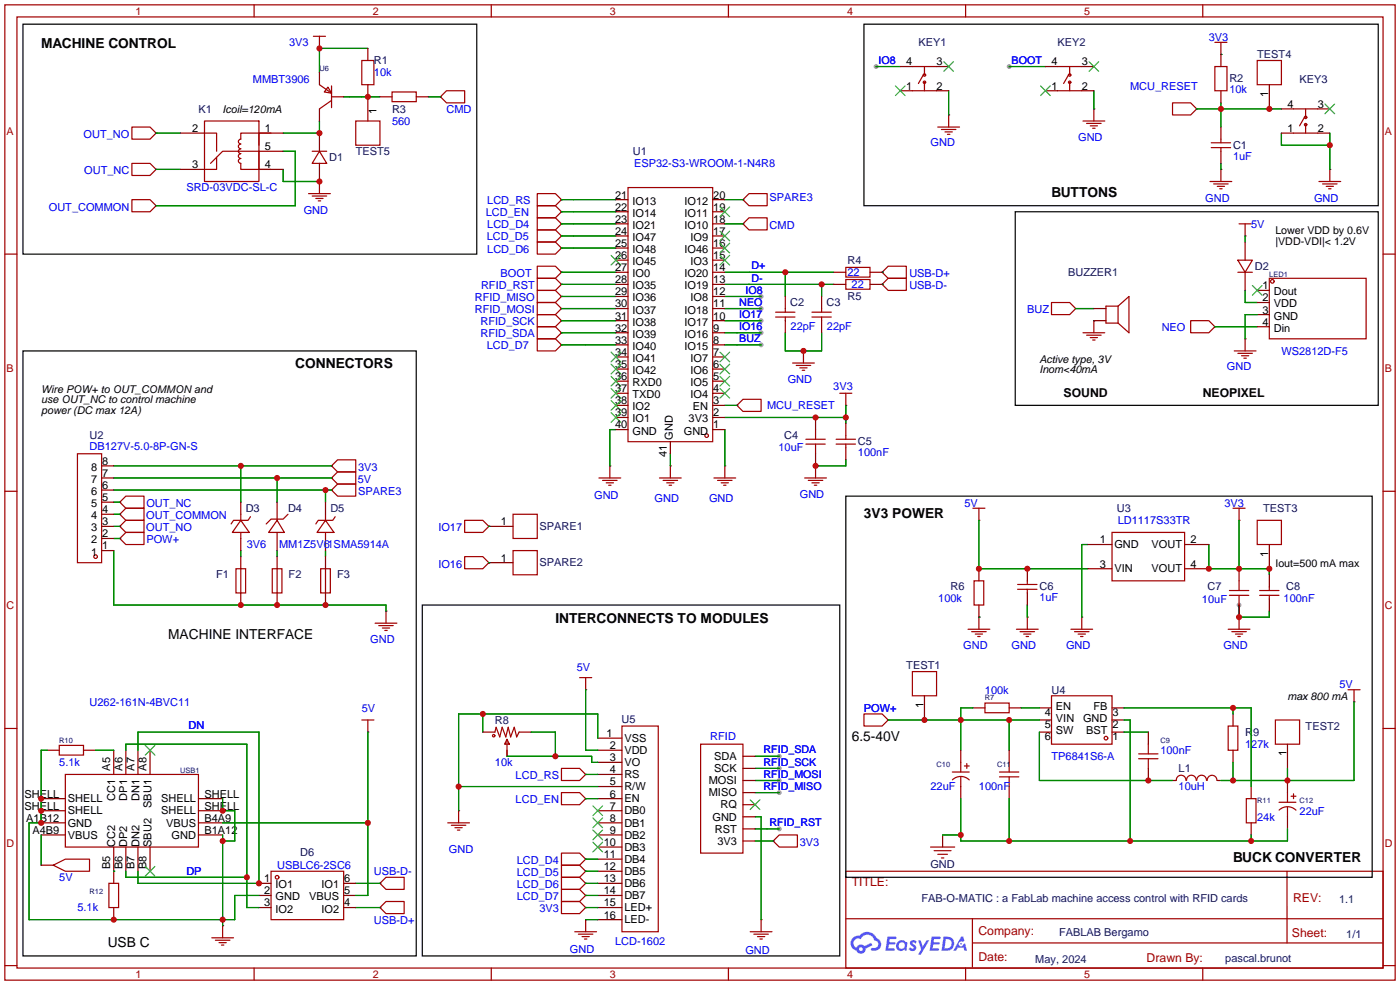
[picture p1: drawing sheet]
<svg xmlns="http://www.w3.org/2000/svg" width="294mm" height="207mm" viewBox="0 0 294 207" stroke-linecap="round" stroke-linejoin="round" font-family="sans-serif">
<g fill="#999">
<circle cx="159.8" cy="62.2" r=".51"/>
<circle cx="211.8" cy="14" r=".51"/>
<circle cx="183.9" cy="14" r=".51"/>
<circle cx="260.1" cy="127" r=".51"/>
<circle cx="159.8" cy="72.4" r=".51"/>
<circle cx="159.8" cy="64.8" r=".51"/>
<circle cx="159.8" cy="67.3" r=".51"/>
<circle cx="159.8" cy="69.9" r=".51"/>
<circle cx="163.6" cy="158.8" r=".51"/>
<circle cx="163.6" cy="161.3" r=".51"/>
<circle cx="163.6" cy="163.8" r=".51"/>
<circle cx="163.6" cy="166.4" r=".51"/>
<circle cx="163.6" cy="174" r=".51"/>
</g>
<g fill="none" stroke="#a10000" stroke-width=".25">
<path d="M1 1h291.9v204.7h-291.9zM3.6 3.6h286.7v199.6h-286.7zM53.3 1v2.6M103.1 1v2.6M152.9 1v2.6M202.7 1v2.6M252.5 1v2.6M1 53.3h2.6M290.3 53.3h2.6M1 103.1h2.6M290.3 103.1h2.6M1 152.9h2.6"/>
<path d="M290.3 152.9h2.6M177.5 182.9h112.8v20.3h-112.8zM177.6 192.8h112.6M204.1 197.9h86.1M204.1 192.8v10.2M270.2 182.9v15M1 202.7h2.6M53.3 203.2v2.5M103.1 203.2v2.5M152.9 203.2v2.5M202.7 203.2v2.5M252.5 203.2v2.5"/>
<path d="M290.3 202.7h2.6"/>
</g>
<g fill="#5487ff">
<path d="M191.2 197.5l.5-.2 .4 .1 .3 .3-.2 .4a.33 .33 0 0 0-.3-.3 .33 .33 0 0 0-.4 .1l.1 .1a.86 .86 0 0 1 .7 .7 .86 .86 0 0 1-.3 .8l-.7 .1-.6-.4 .4-.4 .5 .3 .2-.1v-.2a.88 .88 0 0 1-.6-1.3z"/>
<path d="M192.7 197.4h.6l.4 1.3 .8-1.3h.6l-1.8 3h-.6l.6-1.1z"/>
<path d="M186.3 196.6h1.6l.3 .1-.1 .4h-1.3l-.1 .6h1.1l.2 .3-.3 .3h-1.1l-.1 .8h1.2l.1 .2-.1 .2-1.8 .1z"/>
<path d="M195.6 196.6h1.6l.2 .1v.4h-1.3l-.1 .6h1.1l.2 .3-.3 .3h-1.1l-.1 .8h1.2l.1 .2-.1 .2-1.9 .1z"/>
<path d="M201.7 196.6h.5l.3 .9-.5 .2a.5 .5 0 0 0-.7 .2 .5 .5 0 0 0 .3 .7 .5 .5 0 0 0 .6-.4l.4-.2 .4 1.6h-.6l-.1-.7h-1.2l-.4 .7h-.6z"/>
<path d="M198 196.6l-.4 3h1a1.51 1.51 0 0 0 1.7-1.5 1.51 1.51 0 0 0-1.8-1.5zM198.6 197.1a1.02 1.02 0 0 1 1.1 1.2 1.02 1.02 0 0 1-1.4 .8z"/>
<path d="M188.5 197.6a1.11 1.11 0 0 0-.3 1.6 1.11 1.11 0 0 0 1.6 .2l.5 .2 .2-1.7-.4-.2a1.02 1.02 0 0 0-1.6-.1zM188.6 198.5a.67 .67 0 0 1 1.3 0 .67 .67 0 0 1-1.3 0z"/>
<path d="M179 196.9a1.58 1.58 0 0 0 .8 2.6 1.01 1.01 0 0 0 1.1 .7 1.01 1.01 0 0 0 .8-1.1l1.4-.7-.3-.5-1.3 .7a1.03 1.03 0 0 0-1.7 .3 1 1 0 0 1-.5-1.4 1 1 0 0 1 1.4-.3 1.49 1.49 0 0 1 1.5-1 1.49 1.49 0 0 1 1.4 1.2 .82 .82 0 0 1 .7 1.1 .82 .82 0 0 1-1.2 .5l-.3 .1v.3a1.4 1.4 0 0 0 2-.6 1.4 1.4 0 0 0-.8-1.9 2.19 2.19 0 0 0-3.7-.5l-.8 .1zM180.3 199.2a.4 .4 0 0 1 .8 0 .4 .4 0 0 1-.8 0z"/>
<circle cx="201.8" cy="198.1" r=".19"/>
</g>
<g fill="none" stroke="#a10000" stroke-width=".25">
<path d="M65.8 7.6h2.5M67.1 7.6v2.6M67.1 17.8l2.5 1.8M68.8 18.3l.8 1.3-1.5-.3zM69.6 18v4.6M75.9 12.7h2.6v5.1h-2.6zM82.3 19.3h5.1v2h-5.1zM93.7 19.1h3.8v2.5h-3.8l-1.2-1.3zM191.5 14h5.1M191.5 19.1h5.1M193.8 15.7l-1 1.8M194.1 14v1.7"/>
<path d="M194.1 17.3v1.8M222 14h5.1M222 19.1h5.1M224.3 15.7l-1 1.8M224.5 14v1.7M224.5 17.3v1.8M255 14h2.6v5.1h-2.6zM255 8.9h2.6M256.3 8.9v2.5M263.9 12.7h5.1v5.1h-5.1zM27.7 26.7h3.8l1.3 1.2-1.3 1.3h-3.8zM27.7 34.3h3.8l1.3 1.3-1.3 1.2h-3.8z"/>
<path d="M42.9 27.9h2.6v3.9M42.9 25.4h11.5v12.7h-11.5zM44.2 34.3l2.5-2.5h7.7v3.8h2.5M45.5 33v2.6h-2.6M54.4 27.9h-3.9v1.3a.51 .51 0 0 0-.5 .5 .51 .51 0 0 0 .5 .5 .51 .51 0 0 0-.5 .5 .51 .51 0 0 0 .5 .5 .51 .51 0 0 0-.5 .6 .51 .51 0 0 0 .5 .5 .51 .51 0 0 0-.5 .5 .51 .51 0 0 0 .5 .5 .51 .51 0 0 0-.5 .5 .51 .51 0 0 0 .5 .5v1.3h3.9M56.9 27.9h-2.5v2.6M65.5 31.8h3.1M67.1 31.8l1.5 2.5h-3.1zM67.1 38.1v2.5M69.6 21.1l-2.5 1.8M74.7 25.4h5.1v5.1h-5.1zM131.8 39.4h17.8v53.3h-17.8z"/>
<path d="M196.8 26.7h4.6M197.6 27.2h3.1M198.4 27.7h1.5M198.9 28.2h.5M199.1 24.1v2.6M227.3 25.4h4.6M228.1 25.9h3M228.9 26.4h1.5M229.4 26.9h.5M229.6 22.9v2.5M246.1 21.6h3.8l1.3 1.3-1.3 1.2h-3.8zM254 38.1h4.6"/>
<path d="M254.3 31h4M254.3 30h4M254.8 38.6h3M255.5 39.1h1.5M256 39.6h.5M256.3 29.2v.8M256.3 31v.8M256.3 35.6v2.5M271.5 22.9h5.1M271.5 27.9h5.1M273.8 24.6l-1 1.8M274.1 22.9v1.7"/>
<path d="M274.1 26.2v1.7M276.9 38.1h4.5M277.6 38.6h3.1M278.4 39.1h1.5M278.9 39.6h.5M279.1 35.6v2.5M27.7 41.9h3.8l1.3 1.3-1.3 1.3h-3.8zM64.8 40.6h4.5M65.5 41.1h3.1M66.3 41.7h1.5M66.8 42.2h.5M112.8 55.9h3.8l1.3 1.3-1.3 1.2h-3.8z"/>
<path d="M112.8 58.4h3.8l1.3 1.3-1.3 1.3h-3.8zM112.8 50.8h3.8l1.3 1.3-1.3 1.2h-3.8zM112.8 48.3h3.8l1.3 1.2-1.3 1.3h-3.8zM112.8 45.7h3.8l1.3 1.3-1.3 1.3h-3.8zM112.8 43.2h3.8l1.3 1.3-1.3 1.2h-3.8zM112.8 40.6h3.8l1.3 1.3-1.3 1.3h-3.8zM156 47l1.2-1.3h3.8v2.6h-3.8zM157.2 40.6h3.8v2.6h-3.8l-1.2-1.3zM177.5 56.1h5.1v2.1h-5.1zM177.5 58.7h5.1v2h-5.1zM186.4 55.9h3.8v2.5h-3.8l-1.2-1.2zM186.4 58.4h3.8v2.6h-3.8l-1.2-1.3z"/>
<path d="M259.8 54.6h3.1l-1.5 2.6zM259.8 57.2h3.1M260.1 47h2.5M261.4 47v2.5M266.4 58.4h20.4v12.7h-20.4zM112.8 61h3.8l1.3 1.2-1.3 1.3h-3.8zM112.8 63.5h3.8l1.3 1.3-1.3 1.2h-3.8zM112.8 66h3.8l1.3 1.3-1.3 1.3h-3.8zM112.8 68.6h3.8l1.3 1.3-1.3 1.2h-3.8zM112.8 71.1h3.8l1.3 1.3-1.3 1.3h-3.8zM162.8 66.5h4.1M162.8 65.5h4.1"/>
<path d="M164.8 64.8v.7M164.8 66.5v.8M166.4 76.2h4.5M167.1 76.7h3.1M167.9 77.2h1.5M168.4 77.7h.5M168.7 73.7v2.5M170.4 66.5h4.1M170.4 65.5h4.1M172.5 64.8v.7M172.5 66.5v.8M220.7 63.5h3.8l1.3 1.3-1.3 1.2h-3.8z"/>
<path d="M227.3 69.9h4.6M228.1 70.4h3M228.9 70.9h1.5M229.4 71.4h.5M229.6 67.3v2.6M234.7 64.3l2.3-2.1v7.7l-2.3-2.1M234.7 64.3v3.5M234.7 64.3h-2.5v3.5h2.5M249.9 67.3h3.8l1.3 1.3-1.3 1.3h-3.8zM259.1 73.7h4.6M259.8 74.2h3.1M260.6 74.7h1.5"/>
<path d="M261.1 75.2h.5M261.4 71.1v2.6M16.3 95.3h5v22.8h-5zM69.6 97.8l1.3-1.3h3.8v2.6h-3.8zM128 97.8v2.5M140.7 97.8v2.5M152.1 97.8v2.5M156 83.8h3.8v2.6h-3.8l-1.3-1.3zM169.2 93.2h4M169.2 92.2h4M171.2 90.2v2M171.2 93.2v2.1"/>
<path d="M171.2 97.8v2.5M175.5 93.2h4.1M175.5 92.2h4.1M176.3 82.6h2.5M177.5 82.6v2.5M177.5 91.4v.8M177.5 93.2v.8M26.4 104.1h3.8v2.6h-3.8l-1.3-1.3zM26.4 106.7h3.8v2.5h-3.8l-1.3-1.2zM26.4 109.2h3.8v2.6h-3.8l-1.3-1.3zM26.4 111.8h3.8v2.5h-3.8l-1.3-1.3zM49.5 119.4h2.1v5.1h-2.1z"/>
<path d="M50.5 109.2l1.8 2.6h-3.5zM50.5 108v1.2M50.5 111.8v1.2M50.5 119.4v5.1M52.6 108.5l-.5 .7h-3.1l-.5 .8M57.1 119.4h2.1v5.1h-2.1zM58.2 109.2l1.5 2.6h-3.3zM58.2 119.4v5.1M60.5 108l-1.1 1h-2.5l-1 1M67.3 119.4h2v5.1h-2zM68.3 109.2l1.8 2.6h-3.6zM68.3 108v1.2"/>
<path d="M68.3 111.8v1.2M68.3 119.4v5.1M69.6 100.3l1.3-1.2h3.8v2.5h-3.8zM69.6 102.9l1.3-1.3h3.8v2.5h-3.8zM70.4 108.5l-.6 .7h-3l-.5 .8M97.5 109.2h3.8l1.3 1.3-1.3 1.3h-3.8zM97.5 116.8h3.8l1.3 1.3-1.3 1.3h-3.8zM107.7 108h5.1v5h-5.1zM107.7 115.6h5.1v5h-5.1zM125.7 100.3h4.6M126.5 100.8h3M127.3 101.3h1.5"/>
<path d="M127.8 101.9h.5M138.4 100.3h4.6M139.2 100.8h3M140 101.3h1.5M140.5 101.9h.5M149.9 100.3h4.5M150.6 100.8h3.1M151.4 101.3h1.5M151.9 101.9h.5M168.9 100.3h4.6M169.7 100.8h3M170.4 101.3h1.6"/>
<path d="M170.9 101.9h.5M204.2 106.7h2.6M205.5 106.7v2.5M233.4 111.8h15.3v10.1h-15.3zM258.8 106.7h2.6M260.1 106.7v2.5M263.9 109.2h5.1v5.1h-5.1zM78.7 130.8h4.6M79.5 131.3h3M80.3 131.8h1.5M80.8 132.3h.5M81 128.3v2.5"/>
<path d="M203.2 132.1h4.6M204 132.6h3M204.5 121.9h2v5.1h-2zM204.7 133.1h1.5M205.2 133.6h.5M205.5 129.5v2.6M213.4 132.1h4.5M213.6 122.7h4.1M213.6 123.7h4.1M214.1 132.6h3.1M214.9 133.1h1.5M215.4 133.6h.5"/>
<path d="M215.6 121.9v.8M215.6 123.7v.8M215.6 129.5v2.6M224.8 132.1h4.6M225.6 132.6h3M226.3 133.1h1.5M226.8 133.6h.5M227.1 129.5v2.6M257.8 132.1h4.6M258.1 125h4M258.1 124h4M258.6 132.6h3"/>
<path d="M259.3 133.1h1.6M259.8 133.6h.5M260.1 121.9v2.1M260.1 125v2M260.1 129.5v2.6M264.4 125h4.1M264.4 124h4.1M266.4 123.2v.8M266.4 125v.7M12.4 156.5h5.1v2h-5.1zM75.9 151.1h2.6M77.2 151.1v2.6"/>
<path d="M103.9 153.7l.2-1 .8 2 .5-2 .8 2 .5-2 .5 2 .7-2 .6 2 .5-1M106.4 155.2l.5 1h-1zM106.4 155.2v3.6M121.7 142.2h2.5M122.9 142.2v2.6M130.6 152.4h7.6v43.2h-7.6zM147.1 156.2h8.9v22.9h-8.9zM181.4 149.9h3.8l1.2 1.2-1.2 1.3h-3.8zM191.5 141h5.1v5.1h-5.1zM206.8 147.6h5v2h-5zM220.7 146.1h12.7v10.1h-12.7zM239 158.2h4.1"/>
<path d="M239 159.3h4.1M241 156.2v2M241 159.3v2M257.8 152.4h2v5.1h-2zM267.7 151.1h5.1v5.1h-5.1zM283 144.8h2.5M284.2 144.8v2.5M13.7 162.6h28v15.2h-28zM94 172.7h4.6M94.7 173.2h3.1M95.5 173.7h1.5M96 174.2h.5"/>
<path d="M96.3 170.2v2.5M117.9 179.1h3.8l1.2 1.2-1.2 1.3h-3.8zM117.9 161.3h3.8l1.2 1.3-1.2 1.2h-3.8zM117.9 166.4h3.8l1.2 1.2-1.2 1.3h-3.8zM162.3 176.5l1.3-1.2h3.8v2.5h-3.8zM195.3 177.8h5.1M196.1 178.6h3.5M196.8 179.3h2.1M199.9 162.1h3.6M199.9 163.7a2.54 2.54 0 0 1 3.6 0M201.7 160v2.1M201.7 163.1v2"/>
<path d="M202.4 160.8h1.1M202.9 160.3v1M209.8 162.1h4.1M209.8 163.1h4.1M211.8 160v2.1M211.8 163.1v2M246.9 163.8a1.01 1.01 0 0 1 1-1.1 1.01 1.01 0 0 1 1 1.1M249.1 163.8a1.01 1.01 0 0 1 1-1.1 1.01 1.01 0 0 1 1 1.1M251.2 163.8a1.01 1.01 0 0 1 1-1.1 1.01 1.01 0 0 1 1 1.1M253.4 163.8a1.01 1.01 0 0 1 1-1.1 1.01 1.01 0 0 1 1 1.1M261.6 167.6h2.1v5.1h-2.1zM268.5 168.4h3.5"/>
<path d="M268.5 170a2.54 2.54 0 0 1 3.5 .1M270.3 166.4v2M270.3 169.4v2.1M271 167.1h1M271.5 166.6v1M11.2 181.6l2.5-1.3h5.1v2.6h-5.1zM22.9 185.4h2v5.1h-2zM44.4 196.9h4.6M45.2 197.4h3.1M46 197.9h1.5M46.5 198.4h.5M46.7 194.3v2.6"/>
<path d="M56.9 182.9h15.2v10.1h-15.2zM81 184.2h3.8v2.5h-3.8l-1.2-1.3zM81 189.2h3.8v2.6h-3.8l-1.2-1.3zM117.9 189.2h3.8l1.2 1.3-1.2 1.3h-3.8zM117.9 181.6h3.8l1.2 1.3-1.2 1.3h-3.8zM117.9 184.2h3.8l1.2 1.2-1.2 1.3h-3.8zM117.9 186.7h3.8l1.2 1.3-1.2 1.2h-3.8zM120.6 195.6h4.6M121.4 196.1h3.1M122.2 196.6h1.5M122.7 197.1h.5M122.9 193v2.6"/>
<path d="M157.5 195.6h4.6M158.2 196.1h3.1M159 196.6h1.5M159.5 197.1h.5M159.8 193v2.6M197.6 180.1h.5"/>
<circle cx="194.1" cy="17.3" r=".25"/>
<circle cx="194.1" cy="15.7" r=".25"/>
<circle cx="224.5" cy="17.3" r=".25"/>
<circle cx="224.5" cy="15.7" r=".25"/>
<circle cx="274.1" cy="26.2" r=".25"/>
<circle cx="274.1" cy="24.6" r=".25"/>
<circle cx="267.1" cy="59.1" r=".38"/>
<circle cx="148.3" cy="91.4" r=".38"/>
<circle cx="20.1" cy="116.8" r=".38"/>
<circle cx="103.6" cy="154.4" r=".25"/>
<circle cx="232.2" cy="154.9" r=".38"/>
<circle cx="58.2" cy="184.2" r=".38"/>
</g>
<g fill="none" stroke="#870000" stroke-width=".25">
<path d="M67.1 10.2h.1M67.1 15.2v2.6M77.2 10.2v2.5M77.2 17.8v7.6M189 14h2.5M189 19.1h2.5M196.6 14h2.5M196.6 19.1h2.5M219.5 14h2.5M219.5 19.1h2.5M227.1 14h2.5M227.1 19.1h2.5"/>
<path d="M256.3 11.4h.1M256.3 11.4v2.6M256.3 19.1v2.5M266.4 17.8v5.1M32.8 27.9h.1M32.8 35.6h.1M37.8 27.9h5.1M37.8 35.6h5.1M54.4 27.9h5M54.4 35.6h5M54.4 31.8h5M67.1 38.1h.1"/>
<path d="M67.1 22.9v2.5M67.1 27.9v3.9M67.1 34.3v3.8M69.6 20.3h2.5M79.8 20.3h2.5M87.4 20.3h2.5M92.5 20.3h.1M199.1 24.1h.1M229.6 22.9h.1M251.2 22.9h.1M256.3 35.6h.1M256.3 26.7v2.5"/>
<path d="M256.3 31.8v2.5M269 22.9h2.5M269 27.9h2.5M276.6 22.9h2.5M276.6 27.9h2.5M279.1 35.6h.1M32.8 43.2h.1M117.9 57.2h.1M117.9 59.7h.1M117.9 52.1h.1M117.9 49.5h.1M117.9 47h.1"/>
<path d="M117.9 44.5h.1M117.9 41.9h.1M129.3 57.2h2.5M129.3 59.7h2.5M129.3 54.6h2.5M129.3 52.1h2.5M129.3 49.5h2.5M129.3 47h2.5M129.3 44.5h2.5M129.3 41.9h2.5M149.6 57.2h2.5M149.6 59.7h2.5"/>
<path d="M149.6 54.6h2.5M149.6 52.1h2.5M149.6 49.5h2.5M149.6 47h2.5M149.6 44.5h2.5M149.6 41.9h2.5M156 47h.1M156 41.9h.1M175 57.2h2.5M175 59.7h2.5M182.6 57.2h2.6M182.6 59.7h2.6"/>
<path d="M185.2 57.2h.1M185.2 59.7h.1M261.4 49.5h.1M261.4 50.8v3.8M261.4 57.2v3.8M117.9 62.2h.1M117.9 64.8h.1M117.9 67.3h.1M117.9 69.9h.1M117.9 72.4h.1M129.3 77.5h2.5M129.3 74.9h2.5"/>
<path d="M129.3 72.4h2.5M129.3 69.9h2.5M129.3 67.3h2.5M129.3 64.8h2.5M129.3 62.2h2.5M149.6 77.5h2.5M149.6 74.9h2.5M149.6 72.4h2.5M149.6 69.9h2.5M149.6 67.3h2.5M149.6 64.8h2.5M149.6 62.2h2.5"/>
<path d="M164.8 62.2v2.6M164.8 67.3v2.6M168.7 73.7h.1M172.5 62.2v2.6M172.5 67.3v2.6M225.8 64.8h.1M229.6 67.3h.1M229.6 67.3h2.6M229.6 64.8h2.6M255 68.6h.1M261.4 71.1h.1M263.9 61h2.5"/>
<path d="M263.9 63.5h2.5M263.9 66h2.5M263.9 68.6h2.5M21.3 97.8h2.6M69.6 97.8h.1M128 97.8h.1M129.3 90.2h2.5M129.3 87.6h2.5M129.3 85.1h2.5M129.3 82.6h2.5M129.3 80h2.5M140.7 97.8h.1"/>
<path d="M140.7 92.7v2.6M149.6 90.2h2.5M149.6 87.6h2.5M149.6 85.1h2.5M149.6 82.6h2.5M149.6 80h2.5M152.1 97.8h.1M154.7 85.1h.1M171.2 97.8h.1M171.2 87.6v2.6M171.2 95.3v2.5M177.5 85.1h.1"/>
<path d="M177.5 88.9v2.5M177.5 94v2.5M21.3 110.5h2.6M21.3 115.6h2.6M21.3 113h2.6M21.3 108h2.6M21.3 105.4h2.6M21.3 102.9h2.6M21.3 100.3h2.6M25.1 105.4h.1M25.1 108h.1M25.1 110.5h.1"/>
<path d="M25.1 113h.1M50.5 105.4v2.6M50.5 113v2.6M50.5 116.8v2.6M58.2 105.4v3.8M58.2 111.8v3.8M58.2 116.8v2.6M68.3 105.4v2.6M68.3 113v2.6M68.3 116.8v2.6M69.6 100.3h.1M69.6 102.9h.1"/>
<path d="M102.6 110.5h.1M102.6 118.1h.1M102.6 110.5h5.1M102.6 118.1h5.1M205.5 109.2h.1M205.5 119.4v2.5M215.6 119.4v2.5M228.3 114.3h5.1M228.3 119.4h5.1M248.7 114.3h5M248.7 119.4h5M260.1 109.2h.1"/>
<path d="M260.1 119.4v2.5M266.4 114.3v5.1M50.5 124.5v2.5M58.2 124.5v2.5M68.3 124.5v2.5M81 128.3h.1M205.5 129.5h.1M205.5 127v2.5M215.6 129.5h.1M215.6 124.5v2.5M227.1 129.5h.1M260.1 129.5h.1"/>
<path d="M260.1 127v2.5M266.4 120.7v2.5M266.4 125.7v2.6M9.9 157.5h2.5M17.5 157.5h2.6M23.9 157.5v5.1M26.4 157.5v5.1M29 157.5v5.1M31.5 157.5v5.1M77.2 153.7h.1M101.3 153.7h2.6M106.4 157.5v1.3"/>
<path d="M109 153.7h2.5M122.9 144.8h.1M125.5 154.9h5.1M125.5 157.5h5.1M156 158.8h2.5M186.4 151.1h.1M194.1 146.1v5M201.7 157.5v2.5M204.2 148.6h2.6M211.8 148.6h2.6M211.8 157.5v2.5M218.2 153.7h2.5"/>
<path d="M218.2 151.1h2.5M218.2 148.6h2.5M233.4 153.7h2.6M233.4 151.1h2.6M233.4 148.6h2.6M241 153.7v2.5M258.8 149.9v2.5M258.8 157.5v2.5M270.3 156.2v5.1M284.2 147.3h.1M8.6 167.6h5.1M8.6 170.2h5.1"/>
<path d="M8.6 172.7h5.1M8.6 175.3h5.1M23.9 177.8v7.6M26.4 177.8v5.1M29 177.8v5.1M31.5 177.8v5.1M41.7 167.6h5M41.7 170.2h5M41.7 172.7h5M41.7 175.3h5M96.3 170.2h.1M122.9 162.6h.1"/>
<path d="M122.9 167.6h.1M125.5 160h5.1M125.5 162.6h5.1M125.5 165.1h5.1M125.5 167.6h5.1M125.5 170.2h5.1M125.5 172.7h5.1M125.5 175.3h5.1M125.5 177.8h5.1M156 161.3h2.5M156 163.8h2.5M156 166.4h2.5"/>
<path d="M156 168.9h2.5M156 171.5h2.5M156 174h2.5M156 176.5h2.5M162.3 176.5h.1M197.9 175.3v2.5M201.7 165.1v2.5M211.8 165.1v2.5M241 161.3v2.5M246.1 163.8h.8M255.5 163.8h.8M262.6 165.1v2.5"/>
<path d="M262.6 172.7v2.6M270.3 163.8v2.6M270.3 171.5v2.5M8.6 181.6h2.6M23.9 190.5v2.5M46.7 194.3h.1M54.4 185.4h2.5M54.4 188h2.5M54.4 190.5h2.5M72.1 185.4h2.6M72.1 188h2.6M72.1 190.5h2.6"/>
<path d="M79.8 185.4h.1M79.8 190.5h.1M122.9 193h.1M122.9 190.5h.1M122.9 180.3h.1M122.9 182.9h.1M122.9 185.4h.1M122.9 188h.1M125.5 180.3h5.1M125.5 182.9h5.1M125.5 185.4h5.1M125.5 188h5.1"/>
<path d="M125.5 190.5h5.1M125.5 193h5.1M159.8 193h.1"/>
</g>
<path d="M4.8 5.1h95.3v48.2h-95.3zM181.4 5.1h107.9v38.1h-107.9zM213.1 44.5h76.2v40.6h-76.2zM4.8 73.7h82.6v127h-82.6zM177.5 104.1h110.5v80.1h-110.5zM88.6 127h87.7v73.7h-87.7z" fill="none" stroke="#000" stroke-width=".25"/>
<g fill="none" stroke="#3c3" stroke-width=".25">
<path d="M188 18l2 2.1M190 18l-2 2.1M198.1 13l2.1 2M200.2 13l-2.1 2M218.4 18l2.1 2.1M220.5 18l-2.1 2.1M228.6 13l2 2M230.6 13l-2 2M278.1 21.8l2.1 2.1M280.2 21.8l-2.1 2.1M128.3 53.6l2 2M130.3 53.6l-2 2"/>
<path d="M151.1 53.6l2.1 2M151.1 51.1l2.1 2M151.1 48.5l2.1 2M151.1 43.4l2.1 2.1M153.2 53.6l-2.1 2M153.2 51.1l-2.1 2M153.2 48.5l-2.1 2M153.2 43.4l-2.1 2.1M262.9 59.9l2 2.1M264.9 59.9l-2 2.1M128.3 73.9l2 2M128.3 76.5l2 2"/>
<path d="M128.3 79l2 2M130.3 76.5l-2 2M130.3 73.9l-2 2M130.3 79l-2 2M151.1 79l2.1 2M151.1 76.5l2.1 2M151.1 73.9l2.1 2M153.2 79l-2.1 2M153.2 76.5l-2.1 2M153.2 73.9l-2.1 2M128.3 81.5l2 2.1M128.3 84.1l2 2"/>
<path d="M128.3 86.6l2 2M130.3 81.5l-2 2.1M130.3 84.1l-2 2M130.3 86.6l-2 2M151.1 81.5l2.1 2.1M153.2 81.5l-2.1 2.1M30.5 156.5l2 2M32.5 156.5l-2 2M124.5 169.2l2 2M124.5 171.7l2 2M124.5 174.2l2 2.1M124.5 176.8l2 2"/>
<path d="M126.5 169.2l-2 2M126.5 171.7l-2 2M126.5 174.2l-2 2.1M126.5 176.8l-2 2M157.5 167.9l2 2M159.5 167.9l-2 2M30.5 181.9l2 2M32.5 181.9l-2 2"/>
</g>
<g fill="none" stroke="#008700" stroke-width=".25">
<path d="M77.2 10.2h-10.1v5M183.9 14h5.1M199.1 19.1v5M211.8 14h7.7M229.6 19.1v3.8M256.3 11.4h.1M32.8 35.6h5M32.8 27.9h5M59.4 35.6v2.5h7.7M59.4 31.8h2.6v11.4h-29.2M67.1 25.4v2.5h-7.7M72.1 20.3h7.7"/>
<path d="M89.9 20.3h2.6M251.2 22.9h17.8M256.3 21.6v5.1M256.3 34.3v1.3M269 27.9v2.6h10.1M279.1 27.9v7.7M117.9 59.7h11.4M117.9 57.2h11.4M117.9 47h11.4M117.9 49.5h11.4M117.9 52.1h11.4M117.9 44.5h11.4"/>
<path d="M117.9 41.9h11.4M152.1 59.7h22.9M152.1 57.2h22.9M152.1 47h3.9M152.1 41.9h3.9M164.8 57.2v5M172.5 59.7v2.5M185.2 57.2h.1M185.2 59.7h.1M261.4 49.5v1.3M117.9 69.9h11.4M117.9 67.3h11.4"/>
<path d="M117.9 64.8h11.4M117.9 62.2h11.4M117.9 72.4h11.4M152.1 69.9h7.7M152.1 67.3h7.7M152.1 64.8h7.7M152.1 62.2h7.7M152.1 72.4h7.7M164.8 69.9v3.8h7.7v-3.8M225.8 64.8h3.8M229.6 67.3h.1M255 68.6h8.9"/>
<path d="M261.4 61v2.5h2.5M263.9 66h-2.5v5.1M23.9 97.8h45.7M50.5 97.8v7.6M129.3 90.2h-1.3v7.6M140.7 95.3v2.5M152.1 87.6h25.4M152.1 90.2v7.6M152.1 85.1h2.6M177.5 85.1v3.8M177.5 96.5v1.3h-6.3M23.9 110.5h1.2"/>
<path d="M23.9 108h1.2M23.9 105.4h1.2M23.9 113h1.2M23.9 100.3h45.7M23.9 102.9h45.7M23.9 115.6v11.4h57.1v1.3M50.5 115.6v1.2M58.2 100.3v5.1M58.2 115.6v1.2M68.3 102.9v2.5M68.3 115.6v1.2M102.6 110.5h.1"/>
<path d="M102.6 118.1h.1M205.5 109.2v10.2h22.8M228.3 114.3h-1.2v15.2M253.7 114.3v5.1h12.7v1.3M260.1 109.2v10.2M205.5 129.5h.1M215.6 127v2.5M260.1 127v2.5h6.3v-1.2M9.9 157.5h-1.3v15.2h-2.5v20.3h43.2v-5h5.1M20.1 157.5h3.8M26.4 157.5v-1.3h25.4v34.3h2.6M29 157.5v-3.8h25.4v31.7h-25.4v-2.5"/>
<path d="M77.2 153.7v34.3h-2.5M101.3 149.9v3.8M106.4 158.8h17.8v1.2h1.3M111.5 153.7h5.1v5.1M122.9 144.8v12.7h2.6M125.5 154.9v-5h-29.2v20.3M158.5 158.8h5.1M186.4 151.1h31.8M204.2 148.6h-2.5v8.9M211.8 151.1v6.4M214.4 148.6h3.8M218.2 153.7v10.1h27.9"/>
<path d="M236 153.7h5M236 148.6h26.6v16.5M236 151.1h1.2v25.4M258.8 148.6v1.3M284.2 147.3v16.5h-27.9M8.6 175.3v6.3M46.7 167.6v2.6h2.6v6.3h-2.6M46.7 175.3v19M46.7 172.7h30.5M96.3 165.1h29.2M122.9 162.6h2.6M122.9 167.6h2.6"/>
<path d="M158.5 176.5h3.8M158.5 161.3h5.1M158.5 163.8h5.1M158.5 166.4h5.1M158.5 171.5h1.3v21.5M158.5 174h5.1M197.9 175.3h3.8M201.7 167.6v8.9h68.6v-2.5M211.8 167.6v8.9M258.8 160v3.8M262.6 175.3v1.2M270.3 161.3v2.5"/>
<path d="M23.9 182.9h.1M26.4 182.9v1.3h25.4M74.7 185.4h5.1M74.7 190.5h5.1M122.9 185.4h2.6M122.9 190.5h2.6M122.9 193h2.6M122.9 188h2.6M122.9 182.9h2.6M122.9 180.3h2.6"/>
</g>
<g fill="#c00">
<circle cx="171.2" cy="97.8" r=".63"/>
<circle cx="164.8" cy="57.1" r=".63"/>
<circle cx="172.5" cy="59.7" r=".63"/>
<circle cx="177.5" cy="87.6" r=".63"/>
<circle cx="171.2" cy="87.6" r=".63"/>
<circle cx="256.3" cy="22.9" r=".63"/>
<circle cx="266.4" cy="22.9" r=".63"/>
<circle cx="253.7" cy="119.4" r=".63"/>
<circle cx="260.1" cy="119.4" r=".63"/>
<circle cx="266.4" cy="119.4" r=".63"/>
<circle cx="260.1" cy="129.5" r=".63"/>
<circle cx="205.5" cy="119.4" r=".63"/>
<circle cx="215.6" cy="119.4" r=".63"/>
<circle cx="96.3" cy="165.1" r=".63"/>
<circle cx="101.3" cy="149.9" r=".63"/>
<circle cx="168.7" cy="73.7" r=".63"/>
<circle cx="50.5" cy="97.8" r=".63"/>
<circle cx="58.2" cy="100.3" r=".63"/>
<circle cx="68.3" cy="102.9" r=".63"/>
<circle cx="67.1" cy="27.9" r=".63"/>
<circle cx="77.2" cy="20.3" r=".63"/>
<circle cx="68.3" cy="127" r=".63"/>
<circle cx="58.2" cy="127" r=".63"/>
<circle cx="50.5" cy="127" r=".63"/>
<circle cx="279.1" cy="30.5" r=".63"/>
<circle cx="67.1" cy="10.2" r=".63"/>
<circle cx="201.7" cy="151.1" r=".63"/>
<circle cx="211.8" cy="151.1" r=".63"/>
<circle cx="194.1" cy="151.1" r=".63"/>
<circle cx="46.7" cy="193" r=".63"/>
<circle cx="23.9" cy="193" r=".63"/>
<circle cx="8.6" cy="172.7" r=".63"/>
<circle cx="46.7" cy="176.5" r=".63"/>
<circle cx="8.6" cy="170.2" r=".63"/>
<circle cx="8.6" cy="167.6" r=".63"/>
<circle cx="46.7" cy="170.2" r=".63"/>
<circle cx="51.8" cy="184.1" r=".63"/>
<circle cx="54.4" cy="185.4" r=".63"/>
<circle cx="77.2" cy="172.7" r=".63"/>
<circle cx="67.1" cy="38.1" r=".63"/>
<circle cx="116.6" cy="158.7" r=".63"/>
<circle cx="241" cy="163.8" r=".63"/>
<circle cx="258.8" cy="163.8" r=".63"/>
<circle cx="270.3" cy="163.8" r=".63"/>
<circle cx="258.8" cy="148.6" r=".63"/>
<circle cx="211.8" cy="176.5" r=".63"/>
<circle cx="237.2" cy="176.5" r=".63"/>
<circle cx="262.6" cy="176.5" r=".63"/>
<circle cx="201.7" cy="175.3" r=".63"/>
</g>
<g font-size="2.9">
<text x="8.6" y="10">MACHINE CONTROL</text>
<text x="220.7" y="41.3">BUTTONS</text>
<text x="62" y="77.3">CONNECTORS</text>
<text x="181.4" y="108.6">3V3 POWER</text>
<text x="116.6" y="130.7">INTERCONNECTS TO MODULES</text>
<text x="35.3" y="134">MACHINE INTERFACE</text>
<text x="178.8" y="155.6">6.5-40V</text>
<text x="258.8" y="181">BUCK CONVERTER</text>
<text x="22.6" y="198.8">USB C</text>
</g>
<g font-size="2.6">
<text x="223.3" y="83.3">SOUND</text>
<text x="252.5" y="83.3">NEOPIXEL</text>
</g>
<g font-size="2.6" fill="#a00000">
<text x="178.8" y="186.1">TITLE:</text>
<text x="271.4" y="189.4">REV:</text>
<text x="205.4" y="196.3">Company:</text>
<text x="271.2" y="196.7">Sheet:</text>
<text x="205.4" y="201.8">Date:</text>
<text x="240.7" y="201.9">Drawn By:</text>
</g>
<g font-size="2.3" fill="#00f">
<text x="60.7" y="9.7">3V3</text>
<text x="253.7" y="8.5">3V3</text>
<text x="53.1" y="17.3">MMBT3906</text>
<text x="78.5" y="16">10k</text>
<text x="93.7" y="23.7">CMD</text>
<text x="237.2" y="18.8">MCU_RESET</text>
<text x="258.1" y="19.5">10k</text>
<text x="17.6" y="29">OUT_NO</text>
<text x="82.3" y="26.2">560</text>
<text x="226.3" y="29.6">GND</text>
<text x="133.1" y="35.1">ESP32-S3-WROOM-1-N4R8</text>
<text x="195.3" y="30.6">GND</text>
<text x="258.8" y="33.5">1uF</text>
<text x="17.7" y="36.6">OUT_NC</text>
<text x="39.1" y="40.2">SRD-03VDC-SL-C</text>
<text x="10.2" y="44.2">OUT_COMMON</text>
<text x="63.8" y="44.9">GND</text>
<text x="102" y="45.4">LCD_EN</text>
<text x="102.3" y="42.8">LCD_RS</text>
<text x="102.3" y="47.9">LCD_D4</text>
<text x="161.5" y="42.3">SPARE3</text>
<text x="253" y="42.3">GND</text>
<text x="262.6" y="47.8">5V</text>
<text x="275.8" y="42.3">GND</text>
<text x="102.2" y="50.5">LCD_D5</text>
<text x="102.3" y="53">LCD_D6</text>
<text x="161.5" y="48">CMD</text>
<text x="105.1" y="58.2">BOOT</text>
<text x="177.9" y="57.9">22</text>
<text x="190.9" y="58.1">USB-D+</text>
<text x="99.7" y="63.2">RFID_MISO</text>
<text x="99.7" y="65.8">RFID_MOSI</text>
<text x="101" y="60.7">RFID_RST</text>
<text x="178.8" y="60.4">22</text>
<text x="190.9" y="60.6">USB-D-</text>
<text x="215.6" y="65.8">BUZ</text>
<text x="100.8" y="68.3">RFID_SCK</text>
<text x="100.8" y="70.8">RFID_SDA</text>
<text x="166" y="69.3">22pF</text>
<text x="173.6" y="69.3">22pF</text>
<text x="243.9" y="69.5">NEO</text>
<text x="102.2" y="73.3">LCD_D7</text>
<text x="257.6" y="77.6">GND</text>
<text x="269" y="74.5">WS2812D-F5</text>
<text x="165.4" y="80.4">GND</text>
<text x="174.9" y="81.9">3V3</text>
<text x="161" y="85.9">MCU_RESET</text>
<text x="18.8" y="94.4">DB127V-5.0-8P-GN-S</text>
<text x="163.4" y="94.7">10uF</text>
<text x="180.1" y="95.6">100nF</text>
<text x="75.1" y="101.3">5V</text>
<text x="75.2" y="98.8">3V3</text>
<text x="30.7" y="106.5">OUT_NC</text>
<text x="75.2" y="103.9">SPARE3</text>
<text x="124.7" y="104.8">GND</text>
<text x="137.4" y="105.4">GND</text>
<text x="148.8" y="105.4">GND</text>
<text x="167.9" y="104.6">GND</text>
<text x="202.4" y="106.3">5V</text>
<text x="257" y="106.3">3V3</text>
<text x="30.7" y="109">OUT_COMMON</text>
<text x="30.7" y="111.5">OUT_NO</text>
<text x="92" y="111.5">IO17</text>
<text x="234.6" y="109.9">LD1117S33TR</text>
<text x="30.7" y="114">POW+</text>
<text x="51.8" y="115.1">3V6</text>
<text x="58.6" y="115">MM1Z5V61SMA5914A</text>
<text x="92" y="119.1">IO16</text>
<text x="196.9" y="126.4">100k</text>
<text x="218.2" y="126.2">1uF</text>
<text x="252.3" y="126.5">10uF</text>
<text x="269.4" y="126.4">100nF</text>
<text x="77.7" y="135">GND</text>
<text x="202.2" y="136.3">GND</text>
<text x="212.3" y="136.3">GND</text>
<text x="223.8" y="136.3">GND</text>
<text x="256.8" y="136.3">GND</text>
<text x="121.1" y="140.9">5V</text>
<text x="18.8" y="148.1">U262-161N-4BVC11</text>
<text x="75.9" y="149.4">5V</text>
<text x="181.4" y="149.4">POW+</text>
<text x="206.8" y="145.6">100k</text>
<text x="281.2" y="144.4">5V</text>
<text x="39.6" y="153">DN</text>
<text x="149.1" y="155.3">RFID</text>
<text x="12.4" y="160.8">5.1k</text>
<text x="103.9" y="160.8">10k</text>
<text x="220.7" y="159.6">TP6841S6-A</text>
<text x="243.6" y="158.3">100nF</text>
<text x="261.4" y="157">127k</text>
<text x="108.2" y="163.6">LCD_RS</text>
<text x="195.3" y="165.9">22uF</text>
<text x="205.5" y="165.9">100nF</text>
<text x="247.4" y="165.9">10uH</text>
<text x="108.2" y="168.6">LCD_EN</text>
<text x="263.9" y="172.3">24k</text>
<text x="272.8" y="171">22uF</text>
<text x="94.2" y="179">GND</text>
<text x="167.9" y="177.5">3V3</text>
<text x="12.4" y="184.8">5V</text>
<text x="39.1" y="183.7">DP</text>
<text x="58.2" y="182.4">USBLC6-2SC6</text>
<text x="78.5" y="183.7">USB-D-</text>
<text x="108.5" y="181.3">LCD_D4</text>
<text x="108.5" y="183.9">LCD_D5</text>
<text x="16.3" y="191.3">5.1k</text>
<text x="108.5" y="186.4">LCD_D6</text>
<text x="108.5" y="189">LCD_D7</text>
<text x="113.2" y="191.5">3V3</text>
<text x="78.5" y="193.8">USB-D+</text>
<text x="119.6" y="200.1">GND</text>
<text x="129.1" y="198.3">LCD-1602</text>
<text x="156.5" y="200.2">GND</text>
</g>
<g font-size="2.3" fill="#000080">
<text x="192.8" y="9.7">KEY1</text>
<text x="222" y="9.7">KEY2</text>
<text x="78.5" y="13.5">R1</text>
<text x="258.1" y="17.2">R2</text>
<text x="263.9" y="12.2">TEST4</text>
<text x="272.8" y="17.3">KEY3</text>
<text x="41.7" y="23.7">K1</text>
<text x="82.3" y="23.7">R3</text>
<text x="69.1" y="33.8">D1</text>
<text x="74.7" y="32.6">TEST5</text>
<text x="132.8" y="32.4">U1</text>
<text x="258.8" y="31.2">C1</text>
<text x="177.9" y="55.3">R4</text>
<text x="224.2" y="57.8">BUZZER1</text>
<text x="263.4" y="56.6">D2</text>
<text x="165.9" y="64.2">C2</text>
<text x="173.5" y="64.2">C3</text>
<text x="177.9" y="62.9">R5</text>
<text x="18.8" y="92.1">U2</text>
<text x="164.6" y="92.2">C4</text>
<text x="180.1" y="93.4">C5</text>
<text x="51.6" y="107.4">D3</text>
<text x="60.5" y="107.4">D4</text>
<text x="69.4" y="107.4">D5</text>
<text x="234.5" y="107.4">U3</text>
<text x="265.2" y="107.5">TEST3</text>
<text x="113.3" y="111.2">SPARE1</text>
<text x="113.3" y="118.8">SPARE2</text>
<text x="45.4" y="121.4">F1</text>
<text x="60.6" y="121.4">F2</text>
<text x="70.8" y="121.4">F3</text>
<text x="199.5" y="123.9">R6</text>
<text x="218.2" y="123.9">C6</text>
<text x="253.5" y="123.9">C7</text>
<text x="270" y="123.9">C8</text>
<text x="190.2" y="140.5">TEST1</text>
<text x="220.7" y="145.6">U4</text>
<text x="103.9" y="151.9">R8</text>
<text x="130.5" y="151.9">U5</text>
<text x="261.4" y="154.5">R9</text>
<text x="274.1" y="153.2">TEST2</text>
<text x="247.4" y="162.1">L1</text>
<text x="63" y="179.7">D6</text>
<text x="195.3" y="182.3">GND</text>
<text x="193.5" y="189.4">FAB-O-MATIC : a FabLab machine access control with RFID cards</text>
<text x="281.1" y="189.5">1.1</text>
<text x="222.3" y="196.4">FABLAB Bergamo</text>
<text x="282.6" y="197">1/1</text>
<text x="217.3" y="202">May, 2024</text>
<text x="257.2" y="202">pascal.brunot</text>
</g>
<g font-size="2.3">
<text x="190.2" y="13.7">4</text>
<text x="196.6" y="13.7">3</text>
<text x="220.7" y="13.7">4</text>
<text x="227.1" y="13.7">3</text>
<text x="79.1" y="23.9" transform="rotate(-90 79.1 23.9)">1</text>
<text x="190.2" y="18.8">1</text>
<text x="196.6" y="18.8">2</text>
<text x="220.7" y="18.8">1</text>
<text x="227.1" y="18.8">2</text>
<text x="266.2" y="20.3" transform="rotate(-90 266.2 20.3)">1</text>
<text x="270.2" y="22.6">4</text>
<text x="276.6" y="22.6">3</text>
<text x="40.4" y="27.7">2</text>
<text x="55.6" y="27.7">1</text>
<text x="270.2" y="27.7">1</text>
<text x="276.6" y="27.7">2</text>
<text x="40.4" y="35.3">3</text>
<text x="55.6" y="35.3">4</text>
<text x="55.6" y="31.5">5</text>
<text x="129.1" y="41.7">21</text>
<text x="149.7" y="41.7">20</text>
<text x="129.1" y="44.2">22</text>
<text x="129.1" y="46.8">23</text>
<text x="132.8" y="43">IO13</text>
<text x="132.8" y="45.5">IO14</text>
<text x="143.7" y="45.5">IO11</text>
<text x="143.7" y="43">IO12</text>
<text x="149.7" y="46.8">18</text>
<text x="149.7" y="44.2">19</text>
<text x="129.1" y="49.3">24</text>
<text x="129.1" y="51.8">25</text>
<text x="132.8" y="48">IO21</text>
<text x="132.8" y="50.6">IO47</text>
<text x="132.8" y="53.1">IO48</text>
<text x="143.7" y="53.1">IO46</text>
<text x="143.7" y="48">IO10</text>
<text x="144.9" y="50.6">IO9</text>
<text x="149.7" y="51.8">16</text>
<text x="149.7" y="49.3">17</text>
<text x="129.1" y="54.4">26</text>
<text x="129.1" y="56.9">27</text>
<text x="129.1" y="59.5">28</text>
<text x="132.8" y="55.7">IO45</text>
<text x="132.8" y="58.2">IO0</text>
<text x="143.7" y="58.2">IO20</text>
<text x="144.9" y="55.7">IO3</text>
<text x="149.7" y="59.5">13</text>
<text x="149.7" y="56.9">14</text>
<text x="149.7" y="54.4">15</text>
<text x="129.1" y="62">29</text>
<text x="129.1" y="64.5">30</text>
<text x="132.8" y="60.7">IO35</text>
<text x="132.8" y="63.3">IO36</text>
<text x="132.8" y="65.8">IO37</text>
<text x="143.7" y="65.8">IO18</text>
<text x="143.7" y="60.7">IO19</text>
<text x="144.9" y="63.3">IO8</text>
<text x="149.7" y="64.5">11</text>
<text x="149.7" y="62">12</text>
<text x="265" y="60.7">1</text>
<text x="265" y="63.3">2</text>
<text x="265" y="65.8">3</text>
<text x="267.4" y="62">Dout</text>
<text x="267.4" y="64.5">VDD</text>
<text x="129.1" y="67.1">31</text>
<text x="129.1" y="69.6">32</text>
<text x="132.8" y="68.4">IO38</text>
<text x="132.8" y="70.9">IO39</text>
<text x="143.7" y="70.9">IO16</text>
<text x="143.7" y="68.4">IO17</text>
<text x="149.7" y="69.6">9</text>
<text x="149.7" y="67.1">10</text>
<text x="265" y="68.4">4</text>
<text x="267.4" y="67.1">GND</text>
<text x="267.4" y="69.6">Din</text>
<text x="129.1" y="72.2">33</text>
<text x="129.1" y="74.7">34</text>
<text x="129.1" y="77.2">35</text>
<text x="132.8" y="73.4">IO40</text>
<text x="132.8" y="76">IO41</text>
<text x="143.7" y="73.4">IO15</text>
<text x="144.9" y="76">IO7</text>
<text x="149.7" y="77.2">6</text>
<text x="149.7" y="74.7">7</text>
<text x="149.7" y="72.2">8</text>
<text x="129.1" y="79.8">36</text>
<text x="129.1" y="82.3">37</text>
<text x="132.8" y="78.5">IO42</text>
<text x="132.8" y="81.1">RXD0</text>
<text x="132.8" y="83.6">TXD0</text>
<text x="144.9" y="83.6">IO4</text>
<text x="144.9" y="81.1">IO5</text>
<text x="144.9" y="78.5">IO6</text>
<text x="149.7" y="82.3">4</text>
<text x="149.7" y="79.8">5</text>
<text x="129.1" y="84.9">38</text>
<text x="129.1" y="87.4">39</text>
<text x="129.1" y="89.9">40</text>
<text x="132.8" y="86.1">IO2</text>
<text x="132.8" y="88.7">IO1</text>
<text x="144.6" y="88.7">3V3</text>
<text x="145.5" y="86.1">EN</text>
<text x="149.7" y="89.9">1</text>
<text x="149.7" y="87.4">2</text>
<text x="149.7" y="84.9">3</text>
<text x="132.8" y="91.2">GND</text>
<text x="140" y="95.9" transform="rotate(-90 140 95.9)">41</text>
<text x="141.3" y="92.3" transform="rotate(-90 141.3 92.3)">GND</text>
<text x="143.5" y="91.2">GND</text>
<text x="19.1" y="101.4">7</text>
<text x="19.1" y="98.8">8</text>
<text x="21.5" y="100.1">7</text>
<text x="21.5" y="97.6">8</text>
<text x="19.1" y="106.5">5</text>
<text x="19.1" y="103.9">6</text>
<text x="21.5" y="107.7">4</text>
<text x="21.5" y="105.2">5</text>
<text x="21.5" y="102.6">6</text>
<text x="19.1" y="111.5">3</text>
<text x="19.1" y="109">4</text>
<text x="21.5" y="112.8">2</text>
<text x="21.5" y="110.3">3</text>
<text x="105.1" y="110.3">1</text>
<text x="19.1" y="116.6">1</text>
<text x="19.1" y="114.1">2</text>
<text x="21.5" y="115.3">1</text>
<text x="105.1" y="117.9">1</text>
<text x="230.9" y="114.1">1</text>
<text x="230.9" y="119.2">3</text>
<text x="233.9" y="115.1">GND</text>
<text x="241.7" y="115.1">VOUT</text>
<text x="249.9" y="114.1">2</text>
<text x="249.9" y="119.2">4</text>
<text x="266.2" y="116.9" transform="rotate(-90 266.2 116.9)">1</text>
<text x="233.9" y="120.2">VIN</text>
<text x="241.7" y="120.2">VOUT</text>
<text x="193.8" y="148.6" transform="rotate(-90 193.8 148.6)">1</text>
<text x="221.7" y="148.9">EN</text>
<text x="229.5" y="148.9">FB</text>
<text x="127.3" y="154.8">1</text>
<text x="131.1" y="155.7">VSS</text>
<text x="219.3" y="150.2">4</text>
<text x="219.3" y="152.7">5</text>
<text x="219.3" y="155.3">6</text>
<text x="221.7" y="151.5">VIN</text>
<text x="221.7" y="154">SW</text>
<text x="227.4" y="151.5">GND</text>
<text x="228" y="154">BST</text>
<text x="233.6" y="155.3">1</text>
<text x="233.6" y="152.7">2</text>
<text x="233.6" y="150.2">3</text>
<text x="23.2" y="161.8" transform="rotate(-90 23.2 161.8)">A5</text>
<text x="25.7" y="161.8" transform="rotate(-90 25.7 161.8)">A6</text>
<text x="28.2" y="161.8" transform="rotate(-90 28.2 161.8)">A7</text>
<text x="30.8" y="161.8" transform="rotate(-90 30.8 161.8)">A8</text>
<text x="128" y="157.3">2</text>
<text x="128" y="159.8">3</text>
<text x="131.1" y="158.3">VDD</text>
<text x="131.1" y="160.8">VO</text>
<text x="149.9" y="159.5">SDA</text>
<text x="270" y="158.8" transform="rotate(-90 270 158.8)">1</text>
<text x="5.1" y="167.4">SHELL</text>
<text x="42.9" y="167.4">SHELL</text>
<text x="128" y="162.3">4</text>
<text x="128" y="164.9">5</text>
<text x="128" y="167.4">6</text>
<text x="131.1" y="163.3">RS</text>
<text x="131.1" y="165.9">R/W</text>
<text x="148.8" y="164.6">MOSI</text>
<text x="148.8" y="167.2">MISO</text>
<text x="149.9" y="162.1">SCK</text>
<text x="5.1" y="170">SHELL</text>
<text x="5.5" y="172.5">A1B12</text>
<text x="14.2" y="173.5">GND</text>
<text x="14.2" y="171">SHELL</text>
<text x="14.2" y="168.4">SHELL</text>
<text x="24.2" y="168.2" transform="rotate(-90 24.2 168.2)">CC1</text>
<text x="26.7" y="168" transform="rotate(-90 26.7 168)">DP1</text>
<text x="29.3" y="168.2" transform="rotate(-90 29.3 168.2)">DN1</text>
<text x="31.8" y="169.6" transform="rotate(-90 31.8 169.6)">SBU1</text>
<text x="33.8" y="171">SHELL</text>
<text x="33.8" y="168.4">SHELL</text>
<text x="34.9" y="173.5">VBUS</text>
<text x="42.9" y="172.5">B4A9</text>
<text x="42.9" y="170">SHELL</text>
<text x="128" y="170">7</text>
<text x="128" y="172.5">8</text>
<text x="131.1" y="168.4">EN</text>
<text x="131.1" y="171">DB0</text>
<text x="131.1" y="173.5">DB1</text>
<text x="149.6" y="172.2">GND</text>
<text x="151.2" y="169.7">RQ</text>
<text x="6.8" y="175">A4B9</text>
<text x="14.2" y="176">VBUS</text>
<text x="24.2" y="177.8" transform="rotate(-90 24.2 177.8)">CC2</text>
<text x="26.7" y="177.8" transform="rotate(-90 26.7 177.8)">DP2</text>
<text x="29.3" y="177.8" transform="rotate(-90 29.3 177.8)">DN2</text>
<text x="31.8" y="177.8" transform="rotate(-90 31.8 177.8)">SBU2</text>
<text x="36" y="176">GND</text>
<text x="42.9" y="175">B1A12</text>
<text x="126.7" y="177.6">10</text>
<text x="128" y="175">9</text>
<text x="131.1" y="176">DB2</text>
<text x="131.1" y="178.6">DB3</text>
<text x="150.1" y="174.8">RST</text>
<text x="150.6" y="177.3">3V3</text>
<text x="23.2" y="182.4" transform="rotate(-90 23.2 182.4)">B5</text>
<text x="25.7" y="182.4" transform="rotate(-90 25.7 182.4)">B6</text>
<text x="28.2" y="182.4" transform="rotate(-90 28.2 182.4)">B7</text>
<text x="30.8" y="182.4" transform="rotate(-90 30.8 182.4)">B8</text>
<text x="55.5" y="185.2">1</text>
<text x="72.3" y="185.2">6</text>
<text x="126.7" y="180.1">11</text>
<text x="126.7" y="182.7">12</text>
<text x="126.7" y="185.2">13</text>
<text x="131.1" y="181.1">DB4</text>
<text x="131.1" y="183.7">DB5</text>
<text x="55.5" y="187.7">2</text>
<text x="55.5" y="190.3">3</text>
<text x="57.8" y="186.5">IO1</text>
<text x="57.8" y="189">GND</text>
<text x="57.8" y="191.5">IO2</text>
<text x="64.9" y="189">VBUS</text>
<text x="67.5" y="191.5">IO2</text>
<text x="67.5" y="186.5">IO1</text>
<text x="72.3" y="190.3">4</text>
<text x="72.3" y="187.7">5</text>
<text x="126.7" y="187.7">14</text>
<text x="126.7" y="190.3">15</text>
<text x="131.1" y="186.2">DB6</text>
<text x="131.1" y="188.7">DB7</text>
<text x="131.1" y="191.3">LED+</text>
<text x="126.7" y="192.8">16</text>
<text x="131.1" y="193.8">LED-</text>
</g>
<g font-size="2.2" fill="#a00000">
<text x="28.4" y="3.1">1</text>
<text x="78.2" y="3.1">2</text>
<text x="128" y="3.1">3</text>
<text x="177.8" y="3.1">4</text>
<text x="227.6" y="3.1">5</text>
<text x="1.4" y="28.3">A</text>
<text x="290.7" y="28.3">A</text>
<text x="1.4" y="78.1">B</text>
<text x="290.7" y="78.1">B</text>
<text x="1.4" y="127.9">C</text>
<text x="290.7" y="127.9">C</text>
<text x="1.4" y="177.7">D</text>
<text x="290.7" y="177.7">D</text>
<text x="28.4" y="205.3">1</text>
<text x="78.2" y="205.3">2</text>
<text x="128" y="205.3">3</text>
<text x="177.8" y="205.3">4</text>
<text x="227.6" y="205.3">5</text>
</g>
<g font-size="2.2" fill="#00f">
<text x="184.4" y="13.4">IO8</text>
<text x="212.3" y="13.4">BOOT</text>
<text x="157.7" y="56.6">D+</text>
<text x="157.7" y="59.1">D-</text>
<text x="155.2" y="64.2">NEO</text>
<text x="156.5" y="61.6">IO8</text>
<text x="155.2" y="71.8">BUZ</text>
<text x="155.2" y="66.7">IO17</text>
<text x="155.2" y="69.3">IO16</text>
<text x="160.3" y="158.2">RFID_SDA</text>
<text x="160.3" y="160.7">RFID_SCK</text>
<text x="160.3" y="163.2">RFID_MOSI</text>
<text x="160.3" y="165.8">RFID_MISO</text>
<text x="161.5" y="173.4">RFID_RST</text>
</g>
<g font-size="2.2">
<text x="46.7" y="23.7">Icoil=120mA</text>
<text x="267.7" y="49.1">Lower VDD by 0.6V</text>
<text x="267.7" y="51.3">|VDD-VDI|&lt; 1.2V</text>
<text x="218.2" y="76.1">Active type, 3V</text>
<text x="8.6" y="82.4">Wire POW+ to OUT_COMMON and</text>
<text x="218.2" y="78.3">Inom&lt;40mA</text>
<text x="8.6" y="84.7">use OUT_NC to control machine</text>
<text x="8.6" y="86.9">power (DC max 12A)</text>
<text x="267.7" y="118.9">Iout=500 mA max</text>
<text x="270.3" y="146.9">max 800 mA</text>
</g>
<g font-size="1.6" fill="#000080">
<text x="67.1" y="14.9">U6</text>
<text x="266.4" y="58.1">LED1</text>
<text x="206.8" y="147">R7</text>
<text x="12.4" y="155.9">R10</text>
<text x="243.6" y="155.9">C9</text>
<text x="196.6" y="161">C10</text>
<text x="209.3" y="161">C11</text>
<text x="37.8" y="162.2">USB1</text>
<text x="263.9" y="168.6">R11</text>
<text x="272.8" y="168.6">C12</text>
<text x="18.8" y="187.6">R12</text>
</g>
</svg>
